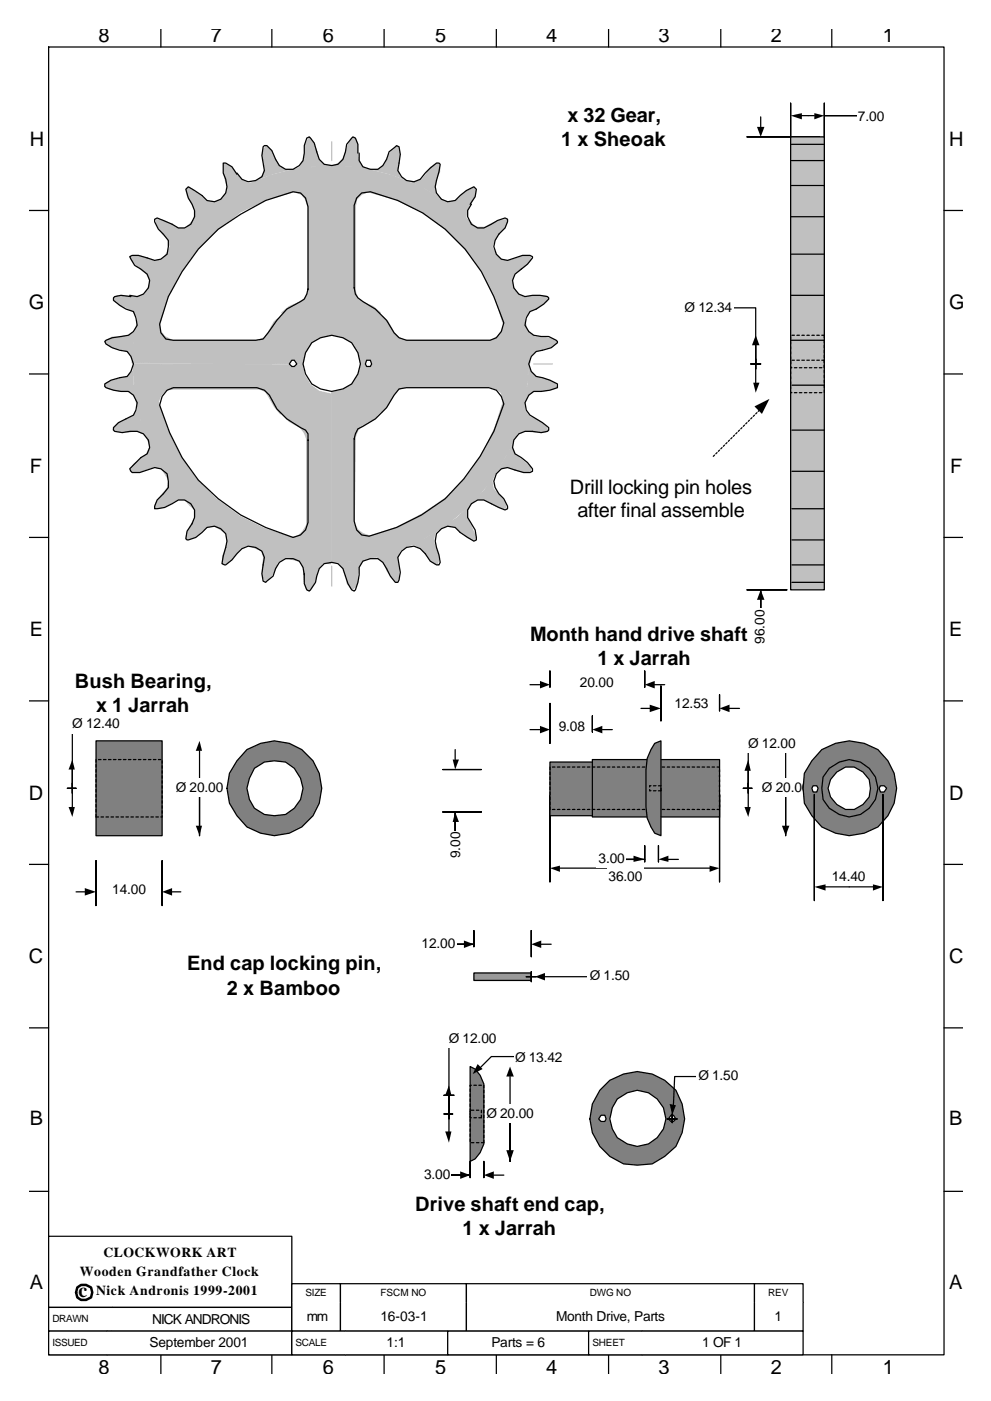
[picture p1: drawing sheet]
<svg xmlns="http://www.w3.org/2000/svg" width="210mm" height="297mm" viewBox="0 0 210 297" stroke-linecap="round" stroke-linejoin="round" font-family="sans-serif">
<g fill="none" stroke="#000" stroke-width=".26">
<path d="M10.3 10h190v277.2h-190zM34.1 6.2v3.8M57.7 6.2v3.8M81.5 6.2v3.8M105.3 6.2v3.8M129.1 6.2v3.8M152.9 6.2v3.8M176.5 6.2v3.8M6.3 44.6h4M200.3 44.6h4M6.3 79.3h4M200.3 79.3h4"/>
<path d="M6.3 113.9h4M200.3 113.9h4M6.3 148.6h4M200.3 148.6h4M6.3 183.3h4M200.3 183.3h4M6.3 217.9h4M200.3 217.9h4M6.3 252.6h4M200.3 252.6h4M34.1 287.2v4.1M57.7 287.2v4.1"/>
<path d="M81.5 287.2v4.1M105.3 287.2v4.1M129.1 287.2v4.1M152.9 287.2v4.1M176.5 287.2v4.1"/>
</g>
<path d="M100.5 206.3h12.2v1.6h-12.2z" fill-rule="evenodd" fill="#969696" stroke="#000" stroke-width=".26"/>
<path d="M111.7 207.1h2.1zM112.7 206v2.1z" fill-rule="evenodd" fill="#fff"/>
<path d="M111.7 207.1h2.1h-2.1M112.7 208.1v-2.1v2.1M115.4 207.1h9.7" fill="none" stroke="#000" stroke-width=".26"/>
<path d="M113.5 207.1l2.1-.8v1.6z" fill="#000"/>
<g fill="#fff">
<path d="M124.6 205h9.3v3.9h-9.3z" fill-rule="evenodd"/>
<path d="M100.5 197.3v3.4zM112.7 197.3v5.5zM92.9 200.2h7.6z" fill-rule="evenodd"/>
</g>
<path d="M100.5 197.3v3.4v-3.4M112.7 197.3v5.5v-5.5M96.6 200.2h2.1M100.5 200.2h-7.6h7.6M114.6 200.2h2.3" fill="none" stroke="#000" stroke-width=".26"/>
<path d="M98.4 199.4l2.1 .8-2.1 .8zM112.7 200.2l2.1-.8v1.6z" fill="#000"/>
<path d="M88.9 198.1h7.9v4h-7.9z" fill-rule="evenodd" fill="#fff"/>
<g fill="none" stroke="#000" stroke-width=".26">
<path d="M151.6 96.5l-.3 .2M152.1 96l-.2 .2M152.7 95.4l-.3 .3M153.2 94.9l-.3 .3M153.7 94.4l-.2 .2M154.3 93.8l-.3 .3M154.8 93.3l-.3 .3M155.3 92.8l-.3 .2M155.8 92.3l-.2 .2M156.4 91.7l-.3 .3M156.9 91.2l-.3 .3M157.4 90.7l-.2 .2"/>
<path d="M158 90.1l-.3 .3M158.5 89.6l-.3 .3M159 89.1l-.3 .2M159.5 88.5l-.2 .3M160.1 88l-.3 .3M160.6 87.5l-.3 .3M161.1 87l-.2 .2"/>
</g>
<path d="M160.1 86.2l3.1-1.6-1.5 3.2z" fill="#000"/>
<path d="M158.5 125.1h8.5zM158.5 29h15.3zM161.4 125.1v7.9z" fill-rule="evenodd" fill="#fff"/>
<path d="M158.5 29h15.3h-15.3M161.4 24.8v2.4M158.5 125.1h8.5h-8.5M161.4 125.1v7.9v-7.9M161.4 127.2v2.1" fill="none" stroke="#000" stroke-width=".26"/>
<path d="M160.6 26.9h1.6l-.8 2.1zM161.4 125.1l.8 2.1h-1.6z" fill="#000"/>
<g fill="#fff">
<path d="M159.3 129h3.9v8h-3.9z" fill-rule="evenodd"/>
<path d="M167.7 21.9v8.4zM174.9 21.9v53.9zM174.9 24.5h10z" fill-rule="evenodd"/>
</g>
<path d="M167.7 21.9v8.4v-8.4M169.9 24.5h2.9M174.9 21.9v53.9v-53.9M174.9 24.5h10h-10" fill="none" stroke="#000" stroke-width=".26"/>
<path d="M167.7 24.5l2.4-.5v1.3zM172.8 24l2.1 .5-2.1 .8z" fill="#000"/>
<g fill="#fff">
<path d="M181.8 22.4h6.3v4.2h-6.3z" fill-rule="evenodd"/>
<path d="M159.3 77.2h2.1zM160.3 76.1v2.1z" fill-rule="evenodd"/>
</g>
<path d="M155.3 65.3h5v11.9v-4.3M159.3 77.2h2.1h-2.1M160.3 78.2v-2.1v2.1M160.3 77.2v4.2" fill="none" stroke="#000" stroke-width=".26"/>
<path d="M160.3 71.1l.8 2.1h-1.6zM159.8 81.1h1.3l-.8 2.2z" fill="#000"/>
<path d="M144.7 63.1h10.9v4h-10.9z" fill-rule="evenodd" fill="#fff"/>
<path d="M167.7 29h7.2v96.1h-7.2z" fill-rule="evenodd" fill="#c0c0c0" stroke="#000" stroke-width=".26"/>
<g fill="none" stroke="#000" stroke-width=".26">
<path d="M167.7 39.3h7.2M167.7 34h7.2M167.7 30.6h7.2M167.7 53.9h7.2M167.7 45.9h7.2M167.7 72.1h7.2v.6M167.7 62.6h7.2M167.7 78h.3M167.7 71.3v.6M167.7 72.4v.5M167.7 73.5v.5M167.7 74.5v.6"/>
<path d="M167.7 75.6v.5M167.7 76.6v.6M167.7 77.7v.5M167.7 78.8v.5M167.7 79.8v.5M168 76.4h.5M168 71.1h.5M168.5 78h.6M169.1 76.4h.5M169.1 71.1h.5M169.6 78h.5M170.1 76.4h.6"/>
<path d="M170.1 71.1h.6M170.7 78h.5M171.2 76.4h.5M171.2 71.1h.5M171.7 78h.5M172.2 76.4h.6M172.2 71.1h.6M172.8 78h.5M173.3 76.4h.5M173.3 71.1h.5M173.8 78h.6M174.4 71.1h.5v.5"/>
<path d="M174.4 76.4h.5v.5M174.9 73.2v.5M174.9 74.3v.5M174.9 75.3v.5M174.9 77.4v.6M174.9 78.5v.5M174.9 79.6v.5M167.7 80.9v.5M167.7 81.9v.6M167.7 83v.3h.3M168 81.7h6.9v.5M168 91.2h6.9"/>
<path d="M168 99.9h6.9M168.5 83.3h.6M169.6 83.3h.5M170.7 83.3h.5M171.7 83.3h.5M172.8 83.3h.5M173.8 83.3h.6M174.9 80.6v.5M174.9 82.7v.6M168 107.9h6.9M168 114.5h6.9M168 119.8h6.9"/>
<path d="M168 123.5h6.9"/>
</g>
<path d="M20.4 157.1h14v20.1h-14z" fill-rule="evenodd" fill="#808080" stroke="#000" stroke-width=".26"/>
<g fill="none" stroke="#000" stroke-width=".26">
<path d="M20.4 172.7v.5h.5M20.4 161v.6M20.4 162.1v.5M20.4 163.2v.5M20.4 164.2v.5M20.4 165.3v.5M20.4 166.3v.6M20.4 167.4v.5M20.4 168.5v.5M20.4 169.5v.5M20.4 170.6v.5M20.4 171.6v.6"/>
<path d="M20.9 161h.5M21.4 173.2h.6M22 161h.5M22.5 173.2h.5M23 161h.5M23.5 173.2h.6M24.1 161h.5M24.6 173.2h.5M25.1 161h.6M25.7 173.2h.5M26.2 161h.5M26.7 173.2h.6"/>
<path d="M27.3 161h.5M27.8 173.2h.5M28.3 161h.5M28.8 173.2h.6M29.4 161h.5M29.9 173.2h.5M30.4 161h.6M31 173.2h.5M31.5 161h.5M32 173.2h.5M32.5 161h.6M33.1 173.2h.5"/>
<path d="M33.6 161h.5M34.4 172.9v.3h-.3M34.4 161.3v.5M34.4 162.4v.5M34.4 163.4v.6M34.4 164.5v.5M34.4 165.5v.6M34.4 166.6v.5M34.4 167.7v.5M34.4 168.7v.5M34.4 169.8v.5M34.4 170.8v.6"/>
<path d="M34.4 171.9v.5"/>
</g>
<path d="M41.3 167.1h2.1zM42.3 166.1v2.1z" fill-rule="evenodd" fill="#fff"/>
<path d="M42.3 159.2v7.9M41.3 167.1h2.1h-2.1M42.3 168.2v-2.1v2.1M42.3 177.2v-10.1v10.1" fill="none" stroke="#000" stroke-width=".26"/>
<path d="M42.3 157.1l.6 2.1h-1.4zM41.5 175.1h1.4l-.6 2.1z" fill="#000"/>
<g fill="#fff">
<path d="M36.8 165h10.8v4h-10.8z" fill-rule="evenodd"/>
<path d="M20.4 182.5v9.5zM34.4 182.5v9.5z" fill-rule="evenodd"/>
</g>
<path d="M16.1 189.1h2.2M20.4 192v-9.5v9.5M34.4 192v-9.5v9.5M36.2 189.1h2.2" fill="none" stroke="#000" stroke-width=".26"/>
<path d="M18 188.3l2.4 .8-2.4 .8zM34.4 189.1l2.1-.8v1.6z" fill="#000"/>
<g fill="#fff">
<path d="M23.3 186.7h7.9v4h-7.9z" fill-rule="evenodd"/>
<path d="M14.3 167.1h1.8zM15.3 166.1v2.1z" fill-rule="evenodd"/>
</g>
<path d="M15.3 153.6v13.5v-4.2M14.3 167.1h1.8h-1.8M15.3 168.2v-2.1v2.1M15.3 167.1v4.3" fill="none" stroke="#000" stroke-width=".26"/>
<path d="M15.3 161l.6 2.2h-1.3zM14.6 171.1h1.3l-.6 2.1z" fill="#000"/>
<path d="M14.8 151.5h10.9v4h-10.9z" fill-rule="evenodd" fill="#fff"/>
<g fill="#c0c0c0" stroke="#c0c0c0" stroke-width=".26">
<path d="M28.3 77.2l41 .2-5.3-.5-4.5 10.9-1.3-1.6-1.8-3.2-1.4-.5h-18.2l-1.6 .2-1.1 1.1-.5 1.3a38.4 38.4 0 0 0 17.2 24.3l5.3 2.7 5.8 1.8 1.3-.2 1.1-1.1 .8-1.3v-18.3l-.5-1.3-.8-1-2.4-1.4-1.9-1.8 4.5-10.6a6.3 6.3 0 0 0 6.1 6.6v36l-6.6-.5a41.2 41.2 0 0 1-23.3-11.9l-4.2-5.1-3.5-5.5-2.3-6.4-1.6-6.3z" fill-rule="evenodd"/>
<path d="M40.5 47.3a43.1 43.1 0 0 1 29.9-12.2v41l.2-5-10.8-4.8 1.6-1.3 1.8-.8 1.4-.8 .8-1.3v-18.3l-.6-1.6-.8-1-1.6-.5-5.8 1.5-5.5 2.7-4.8 3.7-4.5 4.2-3.4 4.8-2.9 5.5-1.6 5.9 .2 1.3 .8 1 1.6 .8h18.3l1.3-.5 .8-1 1.3-2.4 2.1-1.6 10.3 4.5-2.3 .2-2.2 1.4-1.3 2.1-.5 2.4-36.3-.3a42 42 0 0 1 12.5-29.6z" fill-rule="evenodd"/>
<path d="M71.2 77.2l41-.3a42 42 0 0 1-41.8 42.3v-35.9l2.4-.6 1.8-1.6 1.3-2.1 .6-2.4 4.5 10.4-1.9 2.1-2.4 1.3-.8 .8-.5 1.3-.3 18.5 .8 1.4 1.1 .8 1.6 .5 5.5-1.9 5.6-2.9a34.1 34.1 0 0 0 15.3-18.2l1.9-5.9-.5-1.5-1.1-.8-1.6-.6h-16.4l-1.8 .3-1.4 .5-1.8 3.2-1.3 1.6-4.8-10.9z" fill-rule="evenodd"/>
<path d="M70.1 35.1a42.3 42.3 0 0 1 37.6 22.8l2.6 6 1.6 6.4 .5 6.6-35.9 .3a6.3 6.3 0 0 0-6.7-6.1l10.6-4.5 1.9 1.6 1.3 2.4 1.1 1 1 .5h18.5l1.4-.8 .8-1 .5-1.3-1.9-5.9-2.6-5.5-3.7-4.8a34.7 34.7 0 0 0-20.6-12.1l-1.4 .5-1 1-.3 1.4v18.2l.5 1.6 1.4 .8 1.8 .8 1.6 1.3-10.9 4.8 .6 5z" fill-rule="evenodd"/>
</g>
<g fill="#c0c0c0">
<path d="M74.3 29.5l.8-.5 .6 .5 .2 1.1 .3 3.4 .8 1.4 1.6 .5-4.3-.5-3.9-.3 1.3-.5 1.1-1.1z" fill-rule="evenodd"/>
<path d="M78.3 35.9h1.9l1-.8 1.6-2.9 1.6-1.3 .5 1.8-.5 3.5 .5 1.3 1.4 .8-3.8-1.3z" fill-rule="evenodd"/>
<path d="M86.3 38.3l1.5 .2 1.6-.5 1.1-1.3 .8-1.3 1.8-.8 .3 .8v1l-.5 1.1-.6 2.1 .3 1.6 1.1 1-3.5-2.1z" fill-rule="evenodd"/>
<path d="M93.7 42.2l1.3 .6 1.6-.3 2.4-2.1 1-.5h.8l.3 .8-.3 1-1.6 2.9-.2 1.6 1 1.3-3.2-2.9z" fill-rule="evenodd"/>
<path d="M100 47.5l1.3 .6h1.6a7.5 7.5 0 0 1 4.8-1.6v.8l-.5 1-2.2 2.4-.5 1.6 .5 1.6-2.3-3.5z" fill-rule="evenodd"/>
<path d="M105 53.9l1.4 1 1.5 .3 3-1h1.3l.5 .2v.8l-1.6 1.6-1.8 1.3-.6 1.6 .3 1.3-1.8-3.7z" fill-rule="evenodd"/>
<path d="M109 61l1.1 1.4 1.3 .5 1.8-.3h2.7l.5 .5-.2 .8-1.9 1.4-1.9 .8-1 1.3v1.6l-.8-4z" fill-rule="evenodd"/>
<path d="M111.4 69l.8 1.3 1.3 1h1.6l2.6 .6 .6 .5-.6 .8-.8 .5-3.1 .8-1.4 1.1-.2 1.6-.3-4.3z" fill-rule="evenodd"/>
<path d="M112.2 77.2l.5 1.6 1.1 1 1.6 .3 1.3 .5 1 .5 .6 .8-.6 .6-1 .2-1.3 .3h-2.2l-1.3 1-.5 1.4 .5-4z" fill-rule="evenodd"/>
<path d="M111.4 85.4v1.6l1 1.3a6.1 6.1 0 0 1 4 2.9l-.8 .5h-2.4l-1.8-.2-1.6 .5-.8 1.3 1.3-4z" fill-rule="evenodd"/>
<path d="M109 93.3l-.3 1.6 .6 1.3 3.4 2.9v.8l-.8 .3h-1l-3.2-1.1-1.6 .3-1.1 1.1 2.2-3.5z" fill-rule="evenodd"/>
<path d="M105 100.5l-.5 1.5 .3 1.6 2.1 2.4 .5 1.1v.8h-.8l-1-.3-2.9-1.6h-1.6l-1.4 .8 3-2.9z" fill-rule="evenodd"/>
<path d="M93.4 112.1l3.4-2.4 3.2-2.9-.8 1.6v1.3l1.9 4-.3 .8h-.8l-1-.6-2.4-2.1-1.6-.2z" fill-rule="evenodd"/>
<path d="M86.3 115.8l3.7-1.6 3.4-2.1-1.1 1.1-.2 1.5 1 3v1.3l-.2 .8-.8-.3-.8-.5-2.1-2.7-1.4-.8z" fill-rule="evenodd"/>
<path d="M78.3 118.4l4-1 4-1.6-1.4 1.1-.5 1.5 .3 1.6v2.7l-.6 .8-.8-.6-1.3-1.8-.8-1.9-1.3-1z" fill-rule="evenodd"/>
<path d="M70.1 119h4.2l4-.8-1.3 .8-.8 1.3-.3 1.6v1.6l-.5 1-.5 .6-.6-.3-.7-1.1-.8-3.1-1.1-1.4z" fill-rule="evenodd"/>
<path d="M61.9 118.4l4.2 .6 4 .2-1.6 .3-1 1.3-.3 1.6-.5 1.3-.6 1.1-.7 .5-.6-.5-.2-1.1-.3-1.3v-2.1l-.8-1.3z" fill-rule="evenodd"/>
<path d="M54.2 115.8l3.7 1.6 4 .8-1.6 .2-1.3 .8-.5 1.6-.8 1.3-.8 .8-.8 .3-.5-1.6 .2-3.4-.5-1.6z" fill-rule="evenodd"/>
<path d="M46.8 112.1l3.5 2.1 3.7 1.6h-1.6l-1.3 .5-1.9 2.4-1 .8-.8 .3-.3-.8v-1.1l1.1-3.2-.3-1.5z" fill-rule="evenodd"/>
<path d="M40.5 106.8l2.9 2.6 3.4 2.7-1.6-.5-1.3 .2-2.4 2.1-1.3 .6h-.8v-.8l.3-1.1 1.6-2.9v-1.6z" fill-rule="evenodd"/>
<path d="M35.2 100.5l2.4 3.4 2.9 2.9-1.3-.8h-1.6a7.3 7.3 0 0 1-4.8 1.9v-.8l.5-1.1 2.2-2.6 .2-1.6z" fill-rule="evenodd"/>
<path d="M31.5 93.3l1.6 3.7 2.1 3.5-1.1-1.1-1.6-.3-2.9 1.1h-1.3l-.8-.3 .3-.8 .5-.8 2.7-2.1 .7-1.6z" fill-rule="evenodd"/>
<path d="M29.1 85.4l.8 3.9 1.6 4-1.1-1.3-1.6-.5a7.6 7.6 0 0 1-5-.3l1.3-1.6 2.9-1.3 1.1-1.3z" fill-rule="evenodd"/>
<path d="M22.5 81.1l1-.5 3.2-.8 1.3-1 .3-1.6v3.9l.8 4.3-.8-1.6-1.3-.8h-1.6l-2.6-.5-.6-.6z" fill-rule="evenodd"/>
<path d="M22.2 72.4l.6-.5 1-.6h1.3l1.9-.2 1.6-.8 .5-1.3-.8 3.9v4.3l-.5-1.6-1.1-1.1-1.6-.5-1.6-.3-1-.8z" fill-rule="evenodd"/>
<path d="M24.1 63.1l.8-.5h2.1l2.1 .3 1.6-.5 .8-1.4-1.3 4-1.1 4v-1.6l-1.1-1.3-1.3-.8-1.3-.6-1.1-.8z" fill-rule="evenodd"/>
<path d="M27.8 54.4l.5-.2h1.1l1.3 .2 1.8 .8 1.9-.3 1.1-1-2.2 3.4-1.8 3.7 .2-1.6-.7-1.3-1.4-1-1.8-1.9z" fill-rule="evenodd"/>
<path d="M33.1 46.5h.8l1 .2 2.9 1.6h1.6l1.3-.8-2.9 2.9-2.3 3.5 .5-1.6-.5-1.6-1.1-1-.8-1.4-.5-1z" fill-rule="evenodd"/>
<path d="M39.7 39.9h.8l3.4 2.6 1.6 .3 1.3-.6-3.1 2.4-3.2 2.9 .8-1.6v-1.5l-1.6-2.7-.3-1z" fill-rule="evenodd"/>
<path d="M47.6 34.6l1.6 .8 2.1 2.6 1.4 .8 1.5-.3-3.7 1.6-3.7 2.1 1.1-1.3 .3-1.3a6.7 6.7 0 0 1-.6-5z" fill-rule="evenodd"/>
<path d="M56.4 30.9l.5 .2 .8 .8 .5 1.3 1.1 1.9 1.3 .8h1.6l-4.3 1.1-3.7 1.3 1.4-1.1 .5-1.3-.5-3.2 .2-1z" fill-rule="evenodd"/>
<path d="M65.6 29l.5 .5 1.1 2.2 .5 2.1 1.1 1 1.6 .6h-4.3l-3.9 .8 1.3-.8 .8-1.4 .3-1.5v-1.6z" fill-rule="evenodd"/>
</g>
<path d="M70.4 30.1v3.9M65.4 77.2h9.7M70.4 72.1v10.1M113.2 77.2h4M70.4 120v4.3" fill="none" stroke="#c0c0c0" stroke-width=".26"/>
<path d="M50.3 37l-1.1-1.6-1.3-.8h-.5v2.1l.5 1.3a3.4 3.4 0 0 1-2.4 4.8l-1.6-.3-1-1-2.9-1.9-.6 .5 .6 1.9 .7 1.3a3.3 3.3 0 0 1-1.5 5h-1.4l-1.3-.8-3.2-1.3-.5 .3v.5l.8 1.6 2.1 2.4v1.3l-.2 1.6-1.4 1-1.3 .3-3.4-1h-1.4l-.5 .2 1.1 1.9 1.3 .8a3 3 0 0 1 1.6 3.9 3 3 0 0 1-4 1.6M75.9 32.5v-1.9l-.5-1.3-.5-.3-1.3 1.6-.3 1.6a3 3 0 0 1-3.1 2.9 3 3 0 0 1-3-2.9l-.5-1.9-1.1-1.3-.5 .3-.5 1.6v1.6a3.1 3.1 0 0 1-2.5 3.4 3.1 3.1 0 0 1-3.6-2.1l-.8-1.9-1.1-1h-.5l-.3 .2-.2 1.9 .5 3.2-.5 1.3-1.4 .8-1.5 .2-1.4-.5-1-1.3M76.2 32.5v1.5l.8 1.4 1.6 .5h1.6l1-.8 .8-1.3 .5-1.6 1.6-1.3 .6 .2 .2 1.6-.5 3.5a3.1 3.1 0 0 0 2.7 2.3 3.1 3.1 0 0 0 3.1-1.8l2.4-2.1h.5l.3 .2-.8 3.5a3.1 3.1 0 0 0 .6 3.4 3.1 3.1 0 0 0 3.4 .8l2.4-2.1 1.5-.8 .6 .5-.3 1.6-1.1 1.6M42.1 52.8l4.2-4.2 4.8-3.2 5.3-2.9 5.8-1.8 1.6 .2 1 1.1 .6 1.8v17.5l-.3 1.1-.5 1-3.7 2.1-2.2 2.4-2.9 4-1.6 .2h-17.4l-1.6-.2-1.1-1.3-.2-1.9 1.8-5.8 2.9-5.3zM75.7 42l1-1.1 1.9-.2a37.1 37.1 0 0 1 26.2 22.2l2.1 5.5-.5 1.9-1.1 1.3-1.3 .5h-17.7l-1.6-.5-1.1-1-1.6-2.7-2.4-2.4-2.6-1.6-1.1-.8-.5-.7-.3-1.4v-17.4zM100 43.3a2.99 2.99 0 0 0-.5 3.5 2.99 2.99 0 0 0 3.2 1.5l2.9-1.6 1.6-.5 .5 .3v.5l-.5 1.3-1.4 1.4a3.3 3.3 0 0 0 .6 5.2l1.3 .3 3.2-1h1.5l.6 .2v.3l-1.1 1.3-1.3 1.1a3 3 0 0 0-1.6 3.9 3 3 0 0 0 4 1.6h1.6l1.6 .3 .2 .2v.3l-1 1.1-1.6 1-1.4 .6-.7 1.3-.3 1.6 .8 1.3 1 .8 1.6 .2h1.6l1.9 1.1v.3l-1.4 1-1.8 .6a2.91 2.91 0 0 0-2.9 2.9 2.91 2.91 0 0 0 2.9 2.9l1.6 .5 1.6 .8v.8l-1.6 .5-1.9 .3h-1.6l-1 .8-.8 1.6 .3 1.6 .7 1 2.7 1.6 1.3 1.1v.5l-.2 .3-1.4 .2-1.8-.2a3.2 3.2 0 0 0-3.5 1.1 3.2 3.2 0 0 0-.2 3.6l1.3 .8 1.3 1.1 1.1 1.3v.5l-.6 .3h-1.3l-3.4-1.1a3 3 0 0 0-2.7 4.3l.8 1.3 1.1 1 .8 1.6v.6l-.5 .2-4.5-2.1a2.98 2.98 0 0 0-3.5 3.7l1.6 2.7 .3 2.1-.6 .2-2.9-1.8a2.88 2.88 0 0 0-3.3-1.2 2.88 2.88 0 0 0-2 3l1.1 4.5-.3 .6h-.5l-1.3-.8-1.1-1.6a3.2 3.2 0 0 0-3.2-1.6 3.2 3.2 0 0 0-2.6 2.4l.5 3.2-.2 1.5-.3 .6h-.5l-1.1-1.4-1.6-2.9-1-.8h-1.6l-1.6 .6-.8 1.3a8.1 8.1 0 0 1-1.1 5l-.5-.2-.8-1.4-.5-1.6a3 3 0 0 0-3.1-2.9 3 3 0 0 0-3 2.9l-.3 1.4-1.3 1.8-.5-.2-.5-1.4v-2.1M27.8 62.9l-2.1-.3-1.4 .3-.2 .2v.6l1.3 1 1.3 .8 1.6 .6 .5 1.3 .3 1.6-.8 1.3-1 .8-3.5 .5-1.3 .5-.3 .3 .3 .5 1.3 .8 1.6 .6 1.6 .2 .8 1.1 .5 1.6-.5 1.6-.8 1-3.5 .8-1.3 .8v.5a8.1 8.1 0 0 0 5.1 1.1l1 .8 .8 1.6-.3 1.6-.5 1-3.2 1.6-1 1.1v.5l.2 .3 1.6 .2 1.6-.2a3.2 3.2 0 0 1 3.5 1.1 3.2 3.2 0 0 1 .2 3.6l-1.3 .8-2.4 2.4 .3 .5 .2 .3h1.6l3.2-1.1 1.3 .3 1.4 1.1 .2 1.5v1.4l-2.4 2.6-.5 1.3v.6l2.1-.3 1.6-.8a2.86 2.86 0 0 1 3.6-.4 2.86 2.86 0 0 1 1.2 3.3l-.6 1.3-1 1.6-.3 1.6 .3 .3h.3l1.5-.6 1.4-1a2.88 2.88 0 0 1 3.3-1.2 2.88 2.88 0 0 1 2 3l-1.1 4.8 .8 .3 1.3-1.1 1.1-1.3a3.3 3.3 0 0 1 5.3-.5l.5 1.3-.5 3.4 .2 1.6 .6 .3 1.5-1.4 .6-1.5a3.2 3.2 0 0 1 5-1.6l.8 1.3 .3 1.6M67.7 74a4.1 4.1 0 0 1 4.3-.5 4.1 4.1 0 0 1 2.3 3.7l-.5 1.6a3.8 3.8 0 0 1-3.6 2.5 3.8 3.8 0 0 1-3.5-2.5l-.6-1.6 .6-1.9zM35.5 82.7l1.3-.5h17.7l1.6 .5 1 1.1a13.8 13.8 0 0 0 7.7 7.4l.6 .8v18.8l-.6 1.6-1 1-1.6 .5a41.9 41.9 0 0 1-20.1-12.1l-3.5-4.8-2.6-5.3-2.1-5.8 .5-1.9zM75.9 90.9a14 14 0 0 0 7.7-7.1l1.1-1.3 1.6-.3h17.4l1.6 .5 1.1 1.3 .5 1.6a45.3 45.3 0 0 1-12.4 20.1l-5.1 3.5-5.3 2.6-5.8 1.9-1.6-.3-1-1-.6-1.9v-17.5l.3-1z" fill="none" stroke="#000" stroke-width=".26"/>
<path d="M67.7 73.7l1.6-.8h1.9a4.2 4.2 0 0 1 3 5.9 4.2 4.2 0 0 1-6.5 1.5l-1.3-1.3-.5-1.8 .5-1.9z" fill-rule="evenodd" fill="#c0c0c0" stroke="#000" stroke-width=".26"/>
<g fill="#fff" stroke="#000" stroke-width=".26">
<path d="M66.1 72.7a6.4 6.4 0 0 1 8.5 0 5.9 5.9 0 0 1-1.8 9.8l-2.4 .5-2.4-.5-1.9-1.1a6.1 6.1 0 0 1 0-8.7z" fill-rule="evenodd"/>
<path d="M77.8 76.4h.8l.2 .8-.2 .5h-.8l-.3-.5z" fill-rule="evenodd"/>
<path d="M61.9 76.4h.5l.6 .8-.6 .5h-.5l-.5-.5z" fill-rule="evenodd"/>
</g>
<g fill="#808080" stroke="#000" stroke-width=".26">
<path d="M52.4 158.9l-2.1 2.4a9.1 9.1 0 0 0 0 11.6l2.1 2.4a10.1 10.1 0 0 0 15.4-5.1 10.1 10.1 0 0 0-9.6-13.1l-2.9 .5zM54 162.9l2.1-1.3 2.1-.3 2.4 .3 1.8 1.3 1.4 2.1a5.7 5.7 0 0 1-5.6 7.9l-2.1-.2-2.1-1.3-1.1-1.9-.5-2.4 .5-2.1z" fill-rule="evenodd"/>
<path d="M127.3 231.2a9.7 9.7 0 0 0 2.1 14l2.9 1.6 2.9 .2 3.2-.2 2.6-1.6 2.4-2.1a10.5 10.5 0 0 0 0-11.9 10.2 10.2 0 0 0-16.1 0zM131 233l2.1-1.3a6 6 0 0 1 8.2 5.5 6 6 0 0 1-3.9 5.4 6 6 0 0 1-6.4-1.4 6.1 6.1 0 0 1 0-8.2z" fill-rule="evenodd"/>
</g>
<g fill="#fff" stroke="#000" stroke-width=".26">
<path d="M142.3 236.4h.6l.5 .8-.5 .6h-.6l-.5-.6z" fill-rule="evenodd"/>
<path d="M127.5 236.4h.8l.3 .8-.3 .6h-.8l-.5-.6z" fill-rule="evenodd"/>
</g>
<path d="M99.7 226.1l1.1 .6 1.1 1.3 .8 1.8v12.7l-.8 1.9-1.1 1.3-1.1 .5z" fill-rule="evenodd" fill="#808080" stroke="#000" stroke-width=".26"/>
<g fill="none" stroke="#000" stroke-width=".26">
<path d="M99.7 230.9v.5M99.7 232v.5M99.7 233v.5M99.7 234.1v.5M99.7 235.1v1.9h.3M99.7 237.2v.6M99.7 238.3v.5M99.7 239.4v.5M100 235.4h.5M100 230.1h-.3v.3M100.5 237h.6M100.5 230.1h.6"/>
<path d="M101.1 235.4h.5M101.6 230.1h.5M102.1 235.4v.5M102.1 236.4v.6h-.5M102.7 230.1v.5M102.7 231.2v.5M102.7 232.2v.5M102.7 233.3v.5M102.7 234.3v.6M102.7 235.4v.5M102.7 236.4v.6M102.7 237.5v.5"/>
<path d="M102.7 238.6v.5M102.7 239.6v.6M99.7 240.4v.5M99.7 241.5v.5M100 242.3h.5M101.1 242.3h.5M102.7 241.7v.6h-.6M102.7 240.7v.5"/>
</g>
<path d="M94.2 236.2h1.8zM95.2 235.1v2.1z" fill-rule="evenodd" fill="#fff"/>
<path d="M94.2 236.2h1.8h-1.8M95.2 237.2v-2.1v2.1M95.2 220.3v15.9v-4M95.2 236.2v4" fill="none" stroke="#000" stroke-width=".26"/>
<path d="M95.2 230.1l.6 2.1h-1.3zM94.5 239.9h1.3l-.6 2.4z" fill="#000"/>
<g fill="#fff">
<path d="M94.7 218.2h10.9v4h-10.9z" fill-rule="evenodd"/>
<path d="M107.2 236.2h2.1zM108.2 235.1v2.1z" fill-rule="evenodd"/>
</g>
<path d="M107.2 236.2h2.1h-2.1M108.2 237.2v-2.1v2.1M108.2 228.2v8M108.2 246.2v-10v10" fill="none" stroke="#000" stroke-width=".26"/>
<path d="M108.2 226.1l.8 2.1h-1.6zM107.4 243.9h1.6l-.8 2.3z" fill="#000"/>
<g fill="#fff">
<path d="M102.9 234.1h10.9v3.9h-10.9z" fill-rule="evenodd"/>
<path d="M94.2 232.2h2.1zM95.2 231.2v2.1z" fill-rule="evenodd"/>
</g>
<path d="M94.2 232.2h2.1h-2.1M95.2 233.3v-2.1v2.1M109.3 224h-5.1l-2.3 2.4" fill="none" stroke="#000" stroke-width=".26"/>
<path d="M101.3 225.6l1.1 1.1-2.1 1z" fill="#000"/>
<g fill="#fff">
<path d="M109 221.9h10.6v4.2h-10.6z" fill-rule="evenodd"/>
<path d="M102.7 246.2v3.5zM99.7 246.2v3.5zM92.6 249.1h7.1z" fill-rule="evenodd"/>
</g>
<path d="M95.5 249.1h2.1M99.7 246.2v3.5v-3.5M99.7 249.1h-7.1h7.1M102.7 246.2v3.5v-3.5M104.8 249.1h2.1" fill="none" stroke="#000" stroke-width=".26"/>
<path d="M97.6 248.4l2.1 .7-2.1 .8zM102.7 249.1l2.1-.7v1.5z" fill="#000"/>
<g fill="#fff">
<path d="M89.4 247h6.4v4h-6.4z" fill-rule="evenodd"/>
<path d="M152.7 168.5v18.5zM116.7 168.7v18.3z" fill-rule="evenodd"/>
</g>
<path d="M116.7 187v-18.3v18.3M118.5 184.1h32.3M152.7 187v-18.5v18.5" fill="none" stroke="#000" stroke-width=".26"/>
<path d="M116.7 184.1l2.1-.6v1.4zM150.5 183.5l2.2 .6-2.2 .8z" fill="#000"/>
<g fill="#fff">
<path d="M128.9 183.5h7.6v4.3h-7.6z" fill-rule="evenodd"/>
<path d="M139.7 179.3v3.4zM136.8 179.3v3.4zM129.6 182.2h7.2z" fill-rule="evenodd"/>
</g>
<path d="M136.8 179.3v3.4v-3.4M139.7 179.3v3.4v-3.4M132.6 182.2h2.1M136.8 182.2h-7.2h7.2M141.6 182.2h2.3" fill="none" stroke="#000" stroke-width=".26"/>
<path d="M134.4 181.4l2.4 .8-2.4 .5zM139.7 182.2l2.1-.8v1.3z" fill="#000"/>
<g fill="#fff">
<path d="M126.5 180.1h6.3v4h-6.3z" fill-rule="evenodd"/>
<path d="M165.6 167.1h2.1zM166.7 166.1v2.1z" fill-rule="evenodd"/>
</g>
<path d="M166.7 159.2v7.9M165.6 167.1h2.1h-2.1M166.7 168.2v-2.1v2.1M166.7 177.2v-10.1v10.1" fill="none" stroke="#000" stroke-width=".26"/>
<path d="M166.7 157.1l.8 2.1h-1.6zM165.9 175.1h1.6l-.8 2.1z" fill="#000"/>
<g fill="#fff">
<path d="M161.4 165h10.6v4h-10.6z" fill-rule="evenodd"/>
<path d="M157.7 167.1h1.8zM158.7 166.1v2.1z" fill-rule="evenodd"/>
</g>
<path d="M158.7 157.9v9.2v-3.9M157.7 167.1h1.8h-1.8M158.7 168.2v-2.1v2.1M158.7 167.1v4" fill="none" stroke="#000" stroke-width=".26"/>
<path d="M158.7 161l.6 2.4h-1.3zM158 171.1h1.3l-.6 2.1z" fill="#000"/>
<g fill="#fff">
<path d="M158.2 155.8h10.9v3.9h-10.9z" fill-rule="evenodd"/>
<path d="M152.7 147.3v3.4zM140.2 145.4v7.4z" fill-rule="evenodd"/>
</g>
<path d="M136 150.2h2.1M140.2 152.8v-7.4v7.4M152.7 147.3v3.4v-3.4M154.5 150.2h2.4" fill="none" stroke="#000" stroke-width=".26"/>
<path d="M137.8 149.4l2.4 .8-2.4 .8zM152.7 150.2l2.1-.8v1.6z" fill="#000"/>
<g fill="#fff">
<path d="M142.9 147.3h7.6v4h-7.6z" fill-rule="evenodd"/>
<path d="M136.8 142.3v3.4zM116.7 142.3v3.4z" fill-rule="evenodd"/>
</g>
<path d="M112.4 145.2h2.2M116.7 142.3v3.4v-3.4M136.8 142.3v3.4v-3.4M138.6 145.2h2.4" fill="none" stroke="#000" stroke-width=".26"/>
<path d="M114.6 144.4l2.1 .8-2.1 .8zM136.8 145.2l2.1-.8v1.6z" fill="#000"/>
<g fill="#fff">
<path d="M122.8 142.5h7.9v4.3h-7.9z" fill-rule="evenodd"/>
<path d="M125.7 151.8v3.4zM116.7 149.1v8.5z" fill-rule="evenodd"/>
</g>
<path d="M112.4 154.7h2.2M116.7 157.6v-8.5v8.5M125.7 151.8v3.4v-3.4M127.8 154.7h2.1" fill="none" stroke="#000" stroke-width=".26"/>
<path d="M114.6 153.9l2.1 .8-2.1 .8zM125.7 154.7l2.1-.8v1.6z" fill="#000"/>
<g fill="#fff">
<path d="M118.3 152h6.3v4h-6.3z" fill-rule="evenodd"/>
<path d="M93.9 172.2h8.2zM93.9 163.2h8.2zM96.6 172.2v6.8z" fill-rule="evenodd"/>
</g>
<path d="M96.6 158.9v2.1M93.9 172.2h8.2h-8.2M93.9 163.2h8.2h-8.2M96.6 172.2v6.8v-6.8M96.6 174v2.4" fill="none" stroke="#000" stroke-width=".26"/>
<path d="M96.6 172.2l.8 2.1h-1.4zM96 161h1.4l-.8 2.2z" fill="#000"/>
<path d="M94.5 176.1h4.2v6.1h-4.2z" fill-rule="evenodd" fill="#fff"/>
<g fill="#808080" stroke="#000" stroke-width=".26">
<path d="M116.7 161.6h10v11.3h-10z" fill-rule="evenodd"/>
<path d="M125.7 161h27v12.2h-27z" fill-rule="evenodd"/>
</g>
<g fill="none" stroke="#000" stroke-width=".26">
<path d="M116.7 162.6v.6M116.7 163.7v.5M116.7 164.7v.6M116.7 165.8v.5M116.7 166.9v.5M116.7 167.9v.6M116.7 169v.5M116.7 170v.6M116.7 171.1v.5M117.2 171.6h.5M117.2 162.6h.5M118.3 171.6h.5"/>
<path d="M118.3 162.6h.5M119.3 171.6h.6M119.3 162.6h.6M120.4 171.6h.5M120.4 162.6h.5M121.4 171.6h.6M121.4 162.6h.6M122.5 171.6h.5M122.5 162.6h.5M123.6 171.6h.5M123.6 162.6h.5M124.6 171.6h.5"/>
<path d="M124.6 162.6h.5M125.7 171.6h.5M125.7 162.6h.5M126.7 171.6h.6M126.7 162.6h.6M127.8 171.6h.5M127.8 162.6h.5M128.9 171.6h.5M128.9 162.6h.5M129.9 171.6h.5M129.9 162.6h.5M131 171.6h.5"/>
<path d="M131 162.6h.5M132 171.6h.6M132 162.6h.6M133.1 171.6h.5M133.1 162.6h.5M134.1 171.6h.6M134.1 162.6h.6M135.2 171.6h.5M135.2 162.6h.5M136.3 171.6h.5M136.3 162.6h.5M137.3 171.6h.5"/>
<path d="M137.3 162.6h.5M138.4 171.6h.5M138.4 162.6h.5M139.4 171.6h.6M139.4 162.6h.6M140.5 171.6h.5M140.5 162.6h.5M141.6 171.6h.5M141.6 162.6h.5M142.6 171.6h.5M142.6 162.6h.5M143.7 171.6h.5"/>
<path d="M143.7 162.6h.5M144.7 171.6h.6M144.7 162.6h.6M145.8 171.6h.5M145.8 162.6h.5M146.8 171.6h.6M146.8 162.6h.6M147.9 171.6h.5M147.9 162.6h.5M149 171.6h.5M149 162.6h.5M150 171.6h.5"/>
<path d="M150 162.6h.5M151.1 171.6h.5M151.1 162.6h.5M152.1 171.6h.6M152.1 162.6h.6M152.7 163.2v.5M152.7 164.2v.5M152.7 165.3v.5M152.7 166.3v.6M152.7 167.4v.5M152.7 168.5v.5M152.7 169.5v.5"/>
<path d="M152.7 170.6v.5"/>
</g>
<path d="M138.9 157.6l1.3-.5v20.1l-1.3-.5-.8-1.4-.8-1.8-.2-2.4v-7.9l.2-2.4 .8-1.9z" fill-rule="evenodd" fill="#808080" stroke="#000" stroke-width=".26"/>
<path d="M137.8 167.4v.3h.3M138.1 166.6h-.3v.3M138.6 166.6h.6M138.6 167.7h.6M139.7 166.6h.5M140.2 167.1v.6h-.5" fill="none" stroke="#000" stroke-width=".26"/>
<g fill="#808080" stroke="#000" stroke-width=".26">
<path d="M174.4 158.9a10.5 10.5 0 0 1 11.9 0 10.5 10.5 0 0 1 0 16.4 10.5 10.5 0 0 1-11.9 0l-2.2-2.4-1.5-2.6-.3-3.2 .3-3.1 1.5-2.7z" fill-rule="evenodd"/>
<path d="M175.9 162.9a6 6 0 0 1 9.9 2 6 6 0 0 1-5.6 8.3l-2.1-.5-2.2-1.3-1.3-1.9-.2-2.4 .2-2.4z" fill-rule="evenodd"/>
</g>
<g fill="#fff" stroke="#000" stroke-width=".26">
<path d="M186.8 166.6h.8l.5 .5-.5 .8h-.8l-.3-.8z" fill-rule="evenodd"/>
<path d="M172.5 166.6h.8l.3 .5-.3 .8h-.8l-.3-.8z" fill-rule="evenodd"/>
<path d="M177.5 163.7l1.9-1.1h1.8l1.9 1.1 1.3 1.6 .3 1.8-.3 1.9-1.3 1.6-1.9 1h-1.8l-1.9-1a4.1 4.1 0 0 1 0-6.9z" fill-rule="evenodd"/>
</g>
<path d="M141.6 237.2h2.1zM142.6 236.2v1.8z" fill-rule="evenodd" fill="#fff"/>
<path d="M141.6 237.2h2.1h-2.1M142.6 238v-1.8v1.8M148.2 228.2h-5.1l-.2 6.1" fill="none" stroke="#000" stroke-width=".26"/>
<path d="M142.1 234.1l1.3 .2-.8 2.1z" fill="#000"/>
<g fill="#fff">
<path d="M147.6 226.1h9.3v4h-9.3z" fill-rule="evenodd"/>
<path d="M172.8 168.5v22.4zM187.3 168.5v22.4z" fill-rule="evenodd"/>
</g>
<path d="M172.8 190.9v-22.4v22.4M174.9 188h10.3M187.3 190.9v-22.4v22.4" fill="none" stroke="#000" stroke-width=".26"/>
<path d="M172.8 188l2.4-.5v1.3zM185.2 187.5l2.1 .5-2.1 .8z" fill="#000"/>
<g fill="#fff">
<path d="M176.2 183.5h7.7v4.3h-7.7z" fill-rule="evenodd"/>
<path d="M61.9 272.2h10.3v3.9h-10.3z" fill-rule="evenodd"/>
</g>
<path d="M10.3 262.1h51.6v15.1h-51.6z" fill-rule="evenodd" fill="#fff" stroke="#000" stroke-width=".26"/>
<path d="M61.9 276.1v-3.9h10.3v3.9" fill="none" stroke="#000" stroke-width=".26"/>
<path d="M72.2 272.2h26.8v3.9h-26.8z" fill-rule="evenodd" fill="#fff"/>
<path d="M72.2 276.1v-3.9h26.8v3.9" fill="none" stroke="#000" stroke-width=".26"/>
<path d="M99 272.2h61.1v3.9h-61.1z" fill-rule="evenodd" fill="#fff"/>
<path d="M99 276.1v-3.9h61.1v3.9" fill="none" stroke="#000" stroke-width=".26"/>
<path d="M160.1 272.2h10.3v3.9h-10.3z" fill-rule="evenodd" fill="#fff"/>
<path d="M160.1 276.1v-3.9h10.3v3.9" fill="none" stroke="#000" stroke-width=".26"/>
<path d="M10.3 277.2h13.5v5h-13.5z" fill-rule="evenodd" fill="#fff"/>
<path d="M23.8 277.2h-13.5v5h13.5" fill="none" stroke="#000" stroke-width=".26"/>
<path d="M23.8 277.2h38.1v5h-38.1z" fill-rule="evenodd" fill="#fff"/>
<path d="M23.8 277.2h38.1v5h-38.1" fill="none" stroke="#000" stroke-width=".26"/>
<path d="M61.9 276.1h10.3v6.1h-10.3z" fill-rule="evenodd" fill="#fff"/>
<path d="M61.9 276.1v6.1h10.3v-6.1" fill="none" stroke="#000" stroke-width=".26"/>
<path d="M72.2 276.1h26.8v6.1h-26.8z" fill-rule="evenodd" fill="#fff"/>
<path d="M72.2 276.1v6.1h26.8v-6.1" fill="none" stroke="#000" stroke-width=".26"/>
<path d="M99 276.1h61.1v6.1h-61.1z" fill-rule="evenodd" fill="#fff"/>
<path d="M99 276.1v6.1h61.1v-6.1" fill="none" stroke="#000" stroke-width=".26"/>
<path d="M160.1 276.1h10.3v6.1h-10.3z" fill-rule="evenodd" fill="#fff"/>
<path d="M160.1 276.1v6.1h10.3v-6.1" fill="none" stroke="#000" stroke-width=".26"/>
<path d="M10.3 282.2h12.5v5h-12.5z" fill-rule="evenodd" fill="#fff"/>
<path d="M22.8 282.2h-12.5v5h12.5" fill="none" stroke="#000" stroke-width=".26"/>
<path d="M22.8 282.2h39.1v5h-39.1z" fill-rule="evenodd" fill="#fff"/>
<path d="M22.8 282.2h39.1v5h-39.1" fill="none" stroke="#000" stroke-width=".26"/>
<path d="M61.9 282.2h11.4v5h-11.4z" fill-rule="evenodd" fill="#fff"/>
<path d="M73.3 282.2h-11.4v5h11.4" fill="none" stroke="#000" stroke-width=".26"/>
<path d="M73.3 282.2h21.7v5h-21.7z" fill-rule="evenodd" fill="#fff"/>
<path d="M73.3 282.2h21.7v5h-21.7" fill="none" stroke="#000" stroke-width=".26"/>
<path d="M95 282.2h29.9v5h-29.9z" fill-rule="evenodd" fill="#fff" stroke="#000" stroke-width=".26"/>
<path d="M124.9 282.2h11.4v5h-11.4z" fill-rule="evenodd" fill="#fff"/>
<path d="M136.3 282.2h-11.4v5h11.4" fill="none" stroke="#000" stroke-width=".26"/>
<path d="M136.3 282.2h34.1v5h-34.1z" fill-rule="evenodd" fill="#fff"/>
<path d="M136.3 282.2h34.1v5h-34.1" fill="none" stroke="#000" stroke-width=".26"/>
<path d="M16.4 273l.8-.6h1.1l1 .6 .3 1-.3 1.1-1 .5h-1.1l-.8-.5-.3-1.1z" fill="none" stroke="#000" stroke-width=".53"/>
<g font-size="4.2">
<text x="20.9" y="8.9">8</text>
<text x="44.7" y="8.9">7</text>
<text x="68.5" y="8.9">6</text>
<text x="92.3" y="8.9">5</text>
<text x="115.9" y="8.9">4</text>
<text x="139.7" y="8.9">3</text>
<text x="163.5" y="8.9">2</text>
<text x="187.3" y="8.9">1</text>
<text x="120.4" y="25.8">x 32 Gear,</text>
<text x="6.3" y="30.9">H</text>
<text x="119.1" y="30.9">1 x Sheoak</text>
<text x="201.3" y="30.9">H</text>
<text x="6.1" y="65.5">G</text>
<text x="201.3" y="65.5">G</text>
<text x="6.3" y="100.2">F</text>
<text x="201.6" y="100.2">F</text>
<text x="120.9" y="104.7">Drill locking pin holes</text>
<text x="122.5" y="109.7">after final assemble</text>
<text x="6.3" y="134.8">E</text>
<text x="112.4" y="135.9">Month hand drive shaft ,</text>
<text x="201.3" y="134.8">E</text>
<text x="126.7" y="140.9">1 x Jarrah</text>
<text x="15.9" y="146">Bush Bearing,</text>
<text x="20.4" y="151">x 1 Jarrah</text>
<text x="6.1" y="169.5">D</text>
<text x="201.3" y="169.5">D</text>
<text x="6.1" y="204.2">C</text>
<text x="39.7" y="205.8">End cap locking pin,</text>
<text x="201.3" y="204.2">C</text>
<text x="48.2" y="211">2 x Bamboo</text>
<text x="6.3" y="238.6">B</text>
<text x="201.3" y="238.6">B</text>
<text x="88.1" y="256.8">Drive shaft end cap,</text>
<text x="98.2" y="261.8">1 x Jarrah</text>
<text x="6.3" y="273.2">A</text>
<text x="16.7" y="275.1">c</text>
<text x="201.3" y="273.2">A</text>
<text x="20.9" y="291.2">8</text>
<text x="44.7" y="291.2">7</text>
<text x="68.5" y="291.2">6</text>
<text x="92.3" y="291.2">5</text>
<text x="115.9" y="291.2">4</text>
<text x="139.7" y="291.2">3</text>
<text x="163.5" y="291.2">2</text>
<text x="187.3" y="291.2">1</text>
</g>
<g font-size="2.9">
<text x="182" y="25.6">7.00</text>
<text x="145.3" y="66.1">Ø 12.34</text>
<text x="162.2" y="136.4" transform="rotate(-90 162.2 136.4)">96.00</text>
<text x="123" y="145.7">20.00</text>
<text x="15.3" y="154.4">Ø 12.40</text>
<text x="118.5" y="155">9.08</text>
<text x="143.1" y="150.2">12.53</text>
<text x="158.7" y="158.7">Ø 12.00</text>
<text x="37.3" y="167.9">Ø 20.00</text>
<text x="161.7" y="167.9">Ø 20.00</text>
<text x="97.6" y="181.9" transform="rotate(-90 97.6 181.9)">9.00</text>
<text x="127" y="183">3.00</text>
<text x="23.8" y="189.6">14.00</text>
<text x="129.1" y="186.7">36.00</text>
<text x="176.5" y="186.7">14.40</text>
<text x="89.4" y="201">12.00</text>
<text x="125.1" y="207.9">Ø 1.50</text>
<text x="95.2" y="221.1">Ø 12.00</text>
<text x="109.3" y="225.1">Ø 13.42</text>
<text x="148.2" y="229">Ø 1.50</text>
<text x="103.2" y="237">Ø 20.00</text>
<text x="90" y="249.9">3.00</text>
<text x="22" y="266.6">CLOCKWORK ART</text>
<text x="16.9" y="270.6">Wooden Grandfather Clock</text>
<text x="20.4" y="274.5">Nick Andronis 1999-2001</text>
<text x="32.3" y="280.6">NICK ANDRONIS</text>
<text x="65.1" y="280.1">mm</text>
<text x="80.7" y="280.1">16-03-1</text>
<text x="118" y="280.1">Month Drive, Parts</text>
<text x="164.3" y="280.1">1</text>
<text x="31.7" y="285.7">September 2001</text>
<text x="82" y="285.7">1:1</text>
<text x="104.2" y="285.7">Parts = 6</text>
<text x="149" y="285.7">1 OF 1</text>
</g>
<g font-size="2.1">
<text x="64.8" y="274.8">SIZE</text>
<text x="80.7" y="274.8">FSCM NO</text>
<text x="125.1" y="274.8">DWG NO</text>
<text x="163" y="274.8">REV</text>
<text x="11.1" y="280.4">DRAWN</text>
<text x="11.1" y="285.4">ISSUED</text>
<text x="62.7" y="285.4">SCALE</text>
<text x="125.7" y="285.4">SHEET</text>
</g>
</svg>
